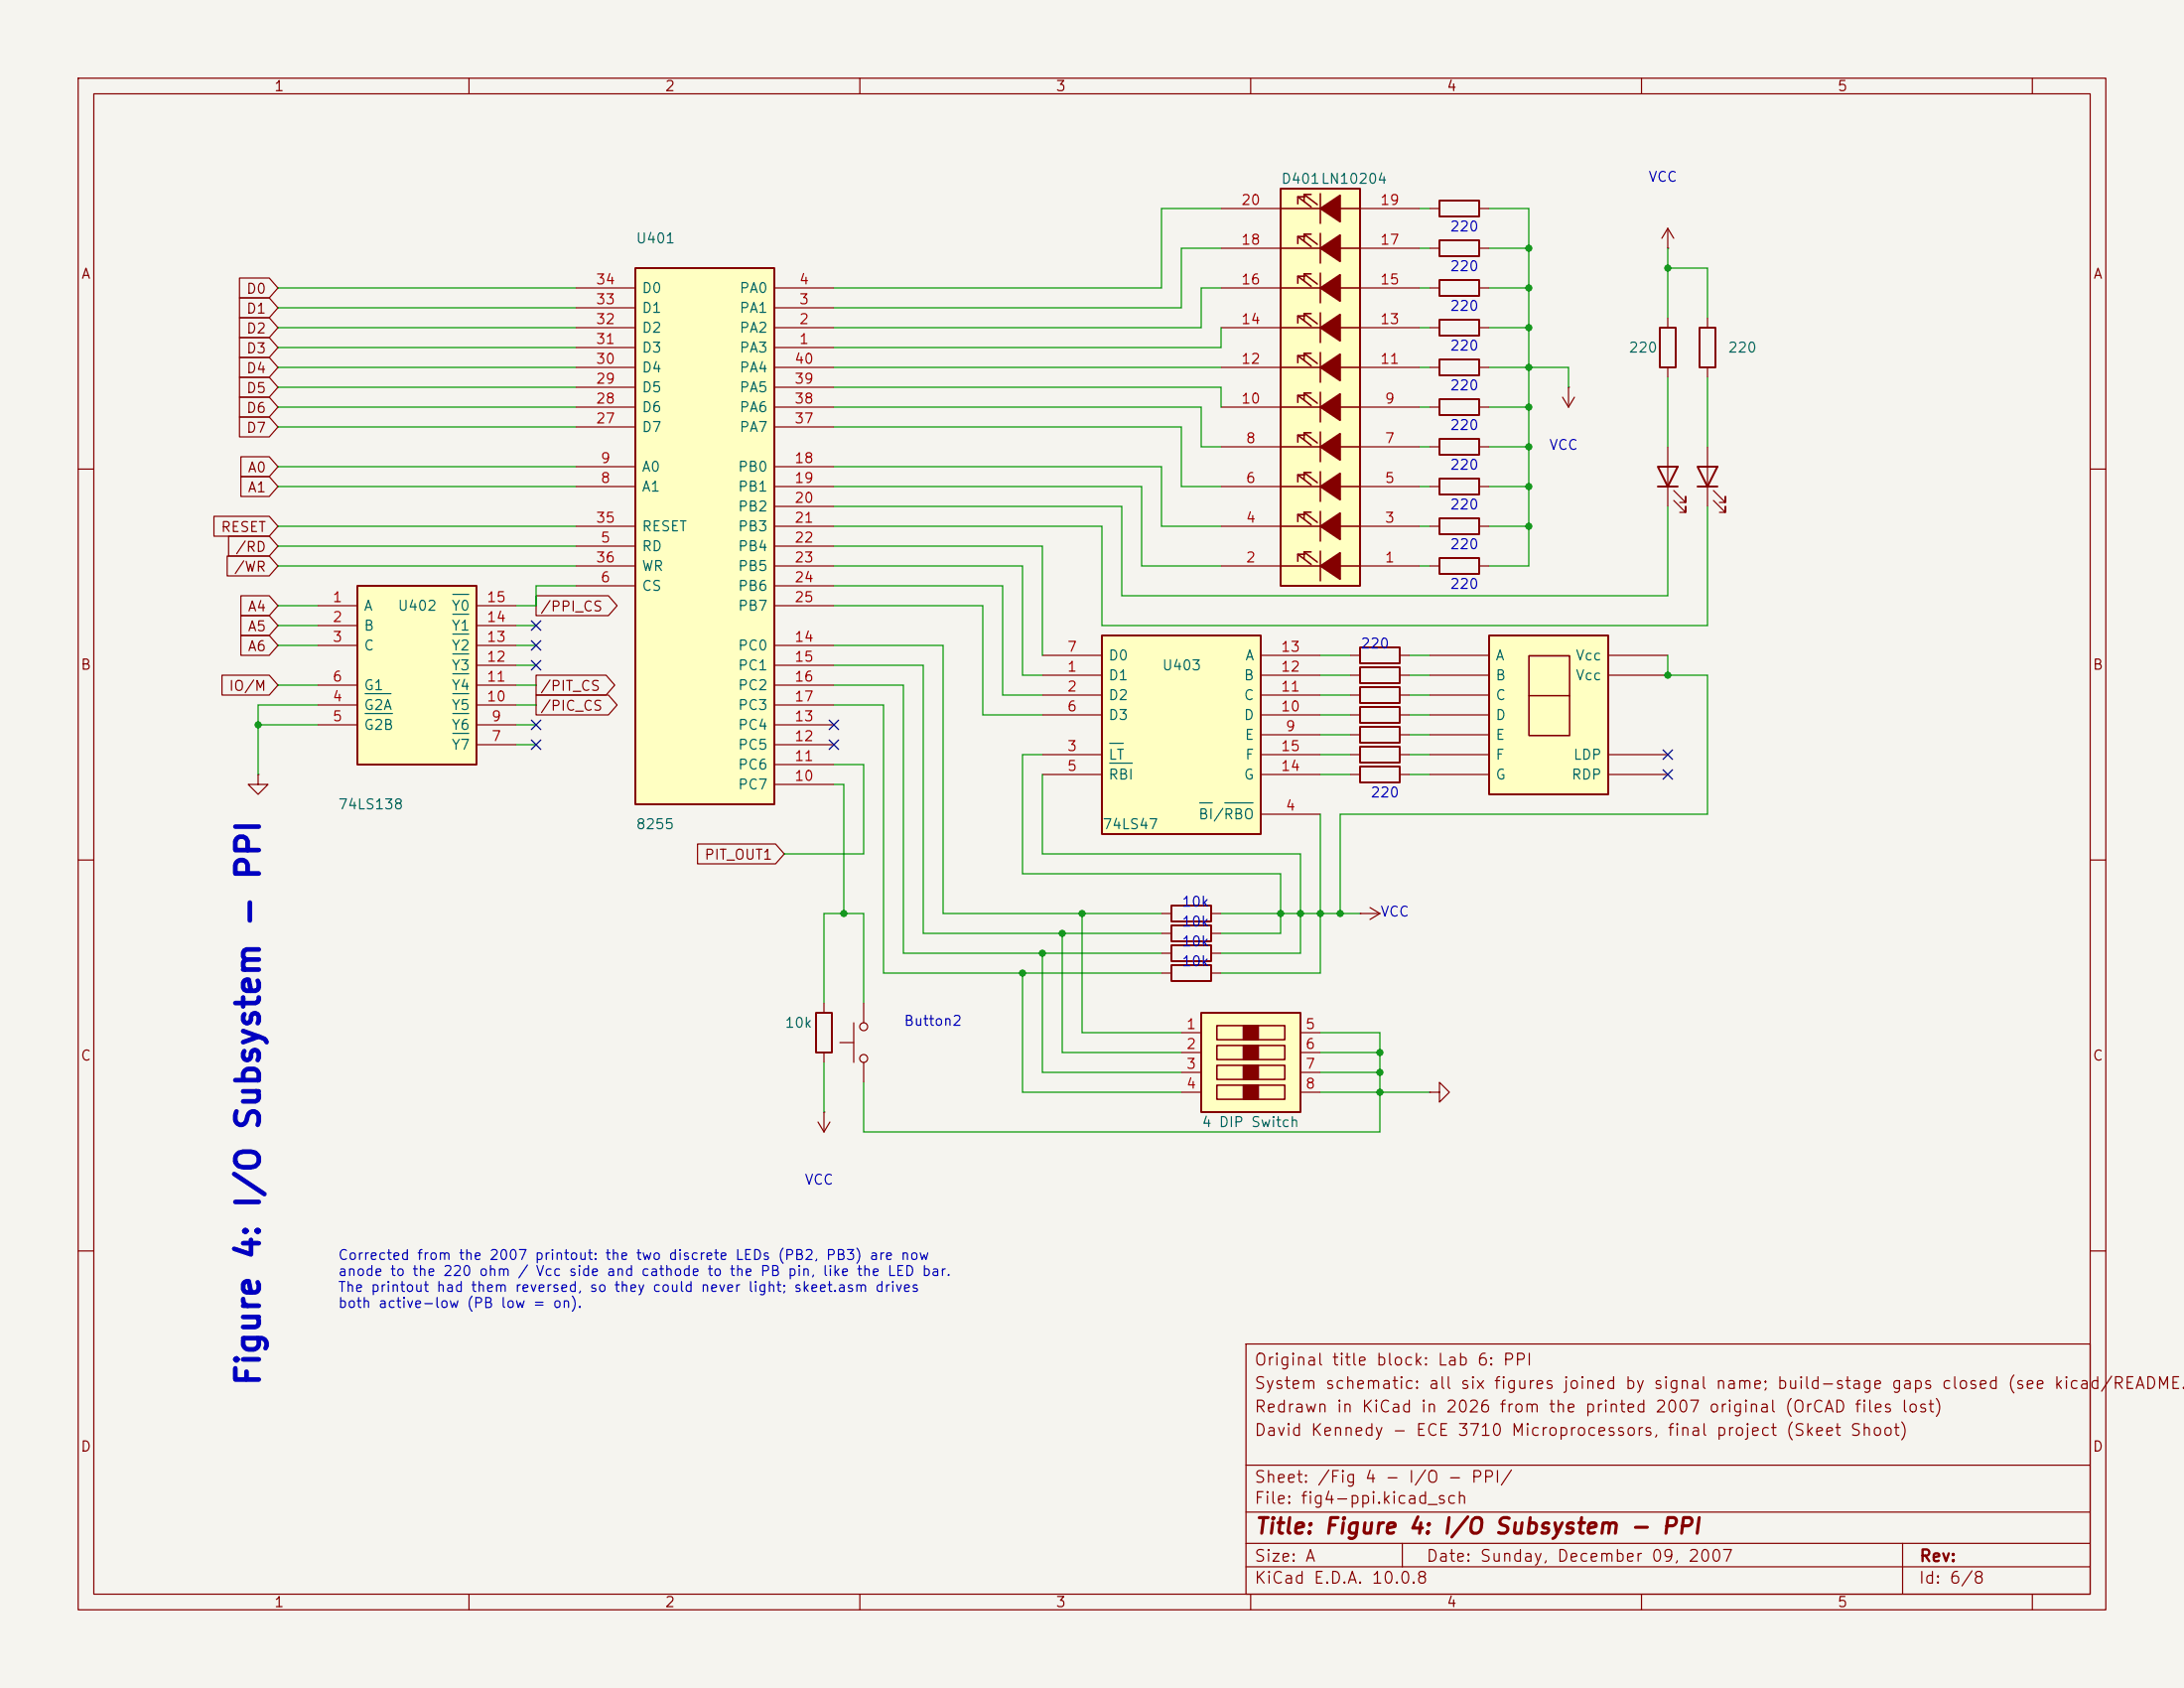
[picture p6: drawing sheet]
<svg xmlns="http://www.w3.org/2000/svg" width="279mm" height="216mm" viewBox="0 0 279 216" stroke-linecap="round" stroke-linejoin="round" font-family="sans-serif">
<path d="M0 0h279.4v215.9h-279.4z" fill="#f5f4ef" stroke="#f5f4ef" stroke-width=".13"/>
<g fill="none" stroke="#840000" stroke-width=".15">
<path d="M10 10h259.4v195.9h-259.4zM12 12h255.4v191.9h-255.4zM60 10v2M110 10v2M160 10v2M210 10v2M260 10v2M10 60h2M267.4 60h2M10 110h2M267.4 110h2M10 160h2"/>
<path d="M159.4 171.9h108v32h-108zM267.4 160h2M159.4 197.4h108M159.4 193.4h108M159.4 187.4h108M179.4 197.4v3M243.4 197.4v6.5M60 203.9v2M110 203.9v2M159.4 200.4h108M160 203.9v2M210 203.9v2"/>
<path d="M260 203.9v2"/>
</g>
<path d="M141 81.3h20.3v25.4h-20.3z" fill="#ffffc2"/>
<path d="M212.1 59.7h2.5l-1.2 2.5zM184.1 66.3h5.1v2h-5.1zM184.1 61.2h5.1v2h-5.1zM184.1 71.4h5.1v2h-5.1zM212.1 62.2h2.5M141 81.3h20.3v25.4h-20.3zM174 82.8h5.1v2h-5.1zM174 85.3h5.1v2.1h-5.1zM174 87.9h5.1v2h-5.1zM174 90.4h5.1v2.1h-5.1z" fill="none" stroke="#840000" stroke-width=".25"/>
<g fill="none" stroke="#840000" stroke-width=".15">
<path d="M213.4 31.8h.1M213.4 29.2l-.8 1.3M213.4 29.2l.7 1.3M213.4 29.2v2.6M213.4 57.2v7.6M182.9 67.3h1.2M182.9 62.2h1.2M182.9 72.4h1.2M189.2 67.3h1.3M189.2 62.2h1.3M189.2 72.4h1.3M214.1 64l1.5 1.5v-.7v.7h-.7"/>
<path d="M214.1 62.7l1.5 1.6v-.8v.8h-.7M133.3 86.4h7.7M133.3 88.9h7.7M133.3 96.5h7.7M133.3 99.1h7.7M133.3 91.4h7.7M133.3 83.8h7.7M161.3 86.4h7.6M161.3 88.9h7.6M161.3 96.5h7.6M161.3 99.1h7.6M161.3 91.4h7.6"/>
<path d="M161.3 83.8h7.6M161.3 94h7.6M172.7 86.4h1.3M172.7 88.9h1.3M172.7 91.4h1.3M172.7 83.8h1.3M179.1 86.4h1.2M179.1 88.9h1.2M179.1 91.4h1.2M179.1 83.8h1.2M161.3 104.1h7.6"/>
</g>
<path d="M142 95.1h1.7M142 97.6h2.8M153.5 102.7h1.6M156.7 102.7h3.6" fill="none" stroke="#006464" stroke-width=".15"/>
<path d="M190.5 81.3h15.2v20.3h-15.2z" fill="#ffffc2"/>
<path d="M217.4 41.9h2.1v5.1h-2.1zM174 95.5h5.1v2h-5.1zM174 93h5.1v2h-5.1zM190.5 81.3h15.2v20.3h-15.2z" fill="none" stroke="#840000" stroke-width=".25"/>
<path d="M195.6 89h5.2M195.6 83.9h5.2v10.2h-5.2z" fill="none" stroke="#840000" stroke-width=".2"/>
<g fill="none" stroke="#840000" stroke-width=".15">
<path d="M218.4 40.6v1.3M218.4 47v1.3M172.7 94h1.3M172.7 96.5h1.3M179.1 94h1.2M179.1 96.5h1.2M182.9 83.8h7.6M182.9 86.4h7.6M182.9 88.9h7.6M182.9 91.4h7.6M182.9 94h7.6M182.9 96.5h7.6"/>
<path d="M182.9 99.1h7.6M205.7 83.8h7.7M205.7 86.4h7.7M205.7 96.5h7.7M205.7 99.1h7.7M107.4 133.4h1.8M109.2 130.8v5.1M110.5 128.3v2.5M110.5 135.9v2.5"/>
<circle cx="110.5" cy="131.3" r=".51"/>
<circle cx="110.5" cy="135.4" r=".51"/>
</g>
<path d="M45.7 74.9h15.3v22.9h-15.3z" fill="#ffffc2"/>
<path d="M45.7 74.9h15.3v22.9h-15.3z" fill="none" stroke="#840000" stroke-width=".25"/>
<g fill="none" stroke="#840000" stroke-width=".15">
<path d="M40.6 77.5h5.1M61 77.5h5M40.6 80h5.1M40.6 82.6h5.1M40.6 90.2h5.1M40.6 92.7h5.1M40.6 87.6h5.1M61 80h5M61 82.6h5M61 90.2h5M61 92.7h5M61 87.6h5"/>
<path d="M61 95.3h5M61 85.1h5"/>
</g>
<path d="M57.9 78.6h2.1M57.9 76h2.1M46.7 88.7h3.3M46.7 91.3h3.5M57.9 88.7h2.1M57.9 91.3h2.1M57.9 93.8h2.1M57.9 86.2h2.1M57.9 83.6h2.1M57.9 81.1h2.1" fill="none" stroke="#006464" stroke-width=".15"/>
<path d="M81.3 34.3h17.8v68.6h-17.8z" fill="#ffffc2"/>
<path d="M81.3 34.3h17.8v68.6h-17.8zM174 98h5.1v2.1h-5.1z" fill="none" stroke="#840000" stroke-width=".25"/>
<g fill="none" stroke="#840000" stroke-width=".15">
<path d="M73.7 39.4h7.6M73.7 36.8h7.6M99.1 39.4h7.6M99.1 36.8h7.6M73.7 44.5h7.6M73.7 41.9h7.6M73.7 59.7h7.6M73.7 54.6h7.6M73.7 52.1h7.6M73.7 49.5h7.6M73.7 47h7.6M99.1 44.5h7.6"/>
<path d="M99.1 41.9h7.6M99.1 59.7h7.6M99.1 54.6h7.6M99.1 52.1h7.6M99.1 49.5h7.6M99.1 47h7.6M73.7 69.9h7.6M73.7 74.9h7.6M73.7 62.2h7.6M73.7 67.3h7.6M73.7 72.4h7.6M99.1 69.9h7.6"/>
<path d="M99.1 74.9h7.6M99.1 62.2h7.6M99.1 64.8h7.6M99.1 67.3h7.6M99.1 72.4h7.6M99.1 77.5h7.6M33 99.1v1.2h1.3l-1.3 1.3-1.3-1.3h1.3M33 99.1h.1M99.1 97.8h7.6M99.1 95.3h7.6M99.1 92.7h7.6M99.1 82.6h7.6"/>
<path d="M99.1 85.1h7.6M99.1 87.6h7.6M99.1 90.2h7.6M172.7 99.1h1.3M179.1 99.1h1.2M99.1 100.3h7.6M182.9 139.7h1.2v-1.3l1.3 1.3-1.3 1.3v-1.3M182.9 139.7h.1"/>
</g>
<path d="M153.7 129.5h12.7v12.7h-12.7z" fill="#ffffc2"/>
<g fill="none" stroke="#840000" stroke-width=".25">
<path d="M184.1 30.7h5.1v2.1h-5.1zM184.1 25.7h5.1v2h-5.1zM184.1 35.8h5.1v2h-5.1zM184.1 56.1h5.1v2.1h-5.1zM184.1 46h5.1v2h-5.1zM184.1 51.1h5.1v2h-5.1zM184.1 40.9h5.1v2h-5.1zM212.3 41.9h2.1v5.1h-2.1zM217.2 59.7h2.5l-1.3 2.5zM217.2 62.2h2.5M149.9 115.8h5v2.1h-5zM149.9 118.4h5v2h-5z"/>
<path d="M104.4 129.5h2v5.1h-2zM149.9 120.9h5v2h-5zM149.9 123.4h5v2.1h-5zM153.7 129.5h12.7v12.7h-12.7z"/>
</g>
<path d="M155.7 131.2h8.7v1.8h-8.7zM155.7 133.7h8.7v1.8h-8.7zM155.7 136.3h8.7v1.8h-8.7zM155.7 138.8h8.7v1.8h-8.7z" fill="none" stroke="#840000" stroke-width=".2"/>
<g fill="#840000" stroke="#840000" stroke-width=".2">
<path d="M159.1 131.2h1.9v1.8h-1.9z"/>
<path d="M159.1 133.7h1.9v1.8h-1.9z"/>
<path d="M159.1 136.3h1.9v1.8h-1.9z"/>
<path d="M159.1 138.8h1.9v1.8h-1.9z"/>
</g>
<g fill="none" stroke="#840000" stroke-width=".15">
<path d="M182.9 31.8h1.2M182.9 26.7h1.2M182.9 36.8h1.2M189.2 31.8h1.3M189.2 26.7h1.3M189.2 36.8h1.3M182.9 57.2h1.2M182.9 47h1.2M182.9 52.1h1.2M182.9 41.9h1.2M189.2 57.2h1.3M189.2 47h1.3"/>
<path d="M189.2 52.1h1.3M189.2 41.9h1.3M199.9 50.8l.8 1.3M200.7 49.5h.1M200.7 49.5v2.6M201.4 50.8l-.7 1.3M213.4 40.6v1.3M213.4 47v1.3M218.4 57.2v7.6M219.2 64l1.5 1.5v-.7v.7h-.7M219.2 62.7l1.5 1.6v-.8v.8h-.7M148.6 116.8h1.3"/>
<path d="M148.6 119.4h1.3M154.9 116.8h1.3M154.9 119.4h1.3M174 116.8h.1M174 116.8h2.5M175.3 116.1l1.2 .7M176.5 116.8l-1.2 .8M105.4 128.3v1.2M105.4 134.6v1.3M148.6 121.9h1.3M148.6 124.5h1.3M151.1 132.1h2.6"/>
<path d="M151.1 134.6h2.6M151.1 137.2h2.6M151.1 139.7h2.6M154.9 121.9h1.3M154.9 124.5h1.3M166.4 132.1h2.5M166.4 134.6h2.5M166.4 137.2h2.5M166.4 139.7h2.5M104.6 143.5l.8 1.3M105.4 142.2h.1M105.4 142.2v2.6"/>
<path d="M106.2 143.5l-.8 1.3"/>
</g>
<path d="M163.8 24.1h10.2v50.8h-10.2z" fill="#ffffc2"/>
<path d="M163.8 24.1h10.2v50.8h-10.2z" fill="none" stroke="#840000" stroke-width=".25"/>
<g fill="none" stroke="#840000" stroke-width=".2">
<path d="M163.8 26.7h5.1M163.8 31.8h5.1M163.8 36.8h5.1M166 25.2l1.7 1.3M166 30.2l1.7 1.3M166 35.3l1.7 1.3M166.8 24.9l1.7 1.3M166.8 29.9l1.7 1.4M166.8 35l1.7 1.3M166.9 25.2h-.9v.9M166.9 30.2h-.9v1M166.9 35.3h-.9v.9"/>
<path d="M167.7 24.9h-.9v.9M167.7 29.9h-.9v1M167.7 35h-.9v.9M168.9 24.8v3.8M168.9 29.9v3.8M168.9 34.9v3.8M171.4 26.7h2.6M171.4 31.8h2.6M171.4 36.8h2.6M163.8 41.9h5.1M163.8 47h5.1M163.8 52.1h5.1"/>
<path d="M163.8 57.2h5.1M166 40.4l1.7 1.3M166 45.5l1.7 1.3M166 50.6l1.7 1.3M166 55.7l1.7 1.3M166.8 40.1l1.7 1.3M166.8 45.2l1.7 1.3M166.8 50.3l1.7 1.3M166.8 55.4l1.7 1.2M166.9 40.4h-.9v.9M166.9 45.5h-.9v.9M166.9 50.6h-.9v.9"/>
<path d="M166.9 55.7h-.9v.9M167.7 40.1h-.9v.9M167.7 45.2h-.9v.9M167.7 50.3h-.9v.9M167.7 55.4h-.9v.8M168.9 40v3.8M168.9 45.1v3.8M168.9 50.2v3.8M168.9 55.3v3.8M171.4 41.9h2.6M171.4 47h2.6M171.4 52.1h2.6"/>
<path d="M171.4 57.2h2.6M163.8 62.2h5.1M163.8 67.3h5.1M163.8 72.4h5.1M166 60.7l1.7 1.3M166 65.8l1.7 1.3M166 70.9l1.7 1.3M166.8 60.4l1.7 1.3M166.8 65.5l1.7 1.3M166.8 70.6l1.7 1.3M166.9 60.7h-.9v.9M166.9 65.8h-.9v.9"/>
<path d="M166.9 70.9h-.9v.9M167.7 60.4h-.9v.9M167.7 65.5h-.9v.9M167.7 70.6h-.9v.9M168.9 60.3v3.8M168.9 65.4v3.8M168.9 70.5v3.8M171.4 62.2h2.6M171.4 67.3h2.6M171.4 72.4h2.6"/>
</g>
<g fill="#840000" stroke="#840000" stroke-width=".2">
<path d="M168.9 26.7l2.5-1.7v3.4z"/>
<path d="M168.9 31.8l2.5-1.7v3.3z"/>
<path d="M168.9 36.8l2.5-1.7v3.4z"/>
<path d="M168.9 41.9l2.5-1.7v3.4z"/>
<path d="M168.9 47l2.5-1.7v3.4z"/>
<path d="M168.9 52.1l2.5-1.7v3.4z"/>
<path d="M168.9 57.2l2.5-1.8v3.5z"/>
<path d="M168.9 62.2l2.5-1.7v3.4z"/>
<path d="M168.9 67.3l2.5-1.7v3.4z"/>
<path d="M168.9 72.4l2.5-1.7v3.4z"/>
</g>
<g fill="none" stroke="#840000" stroke-width=".15">
<path d="M30.6 38.1h3.8l1.2 1.3-1.2 1.2h-3.8zM30.6 35.6h3.8l1.2 1.2-1.2 1.3h-3.8zM156.2 36.8h7.6M156.2 31.8h7.6M156.2 26.7h7.6M174 36.8h7.6M174 31.8h7.6M174 26.7h7.6M30.6 40.6h3.8l1.2 1.3-1.2 1.3h-3.8zM30.6 43.2h3.8l1.2 1.3-1.2 1.2h-3.8zM30.6 45.7h3.8l1.2 1.3-1.2 1.3h-3.8zM30.6 48.3h3.8l1.2 1.2-1.2 1.3h-3.8z"/>
<path d="M30.6 50.8h3.8l1.2 1.3-1.2 1.2h-3.8zM30.6 53.3h3.8l1.2 1.3-1.2 1.3h-3.8zM30.8 58.4h3.6l1.2 1.3-1.2 1.3h-3.6zM156.2 57.2h7.6M156.2 52.1h7.6M156.2 47h7.6M156.2 41.9h7.6M174 57.2h7.6M174 52.1h7.6M174 47h7.6M174 41.9h7.6M27.4 66h7l1.2 1.3-1.2 1.3h-7z"/>
<path d="M29.1 71.1h5.3l1.2 1.3-1.2 1.3h-5.3zM29.2 68.6h5.2l1.2 1.3-1.2 1.2h-5.2zM30.8 61h3.6l1.2 1.2-1.2 1.3h-3.6zM30.8 78.7h3.6l1.2 1.3-1.2 1.3h-3.6zM30.8 76.2h3.6l1.2 1.3-1.2 1.2h-3.6zM68.6 76.2h9.2l1.1 1.3-1.1 1.2h-9.2zM156.2 72.4h7.6M156.2 67.3h7.6M156.2 62.2h7.6M174 72.4h7.6M174 67.3h7.6M174 62.2h7.6"/>
<path d="M28.4 86.4h6l1.2 1.2-1.2 1.3h-6zM30.8 81.3h3.6l1.2 1.3-1.2 1.2h-3.6zM68.6 86.4h8.9l1.1 1.2-1.1 1.3h-8.9zM68.6 88.9h9.2l1.1 1.3-1.1 1.2h-9.2zM89.2 107.9h10l1.1 1.3-1.1 1.3h-10z"/>
</g>
<g fill="none" stroke="#009600" stroke-width=".15">
<path d="M35.6 36.8h38.1M35.6 39.4h38.1M156.2 26.7h-7.6v10.1h-41.9M156.2 36.8h-2.5v5.1h-47M156.2 31.8h-5.1v7.6h-44.4M181.6 36.8h1.3M181.6 26.7h1.3M181.6 31.8h1.3M190.5 36.8h5.1M190.5 26.7h5.1v45.7h-5.1M190.5 31.8h5.1M213.4 31.8v8.8"/>
<path d="M213.4 34.3h5v6.3M35.6 41.9h38.1M35.6 44.5h38.1M35.6 47h38.1M35.6 49.5h38.1M35.6 52.1h38.1M35.6 54.6h38.1M35.6 59.7h38.1M106.7 47h49.5M106.7 59.7h41.9v7.6h7.6M106.7 54.6h44.4v7.6h5.1M106.7 52.1h47v5.1h2.5"/>
<path d="M106.7 49.5h49.5v2.6M156.2 41.9v2.6h-49.5M181.6 41.9h1.3M181.6 47h1.3M181.6 57.2h1.3M181.6 52.1h1.3M190.5 41.9h5.1M190.5 47h10.2v2.5M190.5 57.2h5.1M190.5 52.1h5.1M213.4 48.3v8.9M218.4 48.3v8.9"/>
<path d="M35.6 77.5h5M35.6 62.2h38.1M35.6 67.3h38.1M35.6 72.4h38.1M35.6 69.9h38.1M73.7 74.9h-5.1v2.6h-2.6M106.7 77.5h19v13.9h7.6M106.7 62.2h39.3v10.2h10.2M106.7 72.4h24.1v14h2.5M106.7 64.8h36.8v11.4h69.9v-11.4M106.7 69.9h26.6v13.9M106.7 74.9h21.6v14h5"/>
<path d="M181.6 62.2h1.3M181.6 67.3h1.3M181.6 72.4h1.3M190.5 62.2h5.1M190.5 67.3h5.1M218.4 64.8v15.2h-77.4v-12.7h-34.3M33 92.7h7.6M35.6 80h5M35.6 82.6h5M35.6 87.6h5M40.6 90.2h-7.6v8.9M66 80h2.6"/>
<path d="M66 82.6h2.6M66 87.6h2.6M66 90.2h2.6M66 92.7h2.6M66 85.1h2.6M66 95.3h2.6M106.7 82.6h13.9v34.2h28M106.7 87.6h8.9v34.3h33M106.7 90.2h6.3v34.3h35.6M106.7 85.1h11.4v34.3h30.5M106.7 97.8h3.8v11.4h-10.2M133.3 99.1v10.1h33.1v12.7h-10.2"/>
<path d="M133.3 96.5h-2.5v15.3h33v7.6h-7.6M168.9 86.4h3.8M168.9 88.9h3.8M168.9 91.4h3.8M168.9 96.5h3.8M168.9 83.8h3.8M168.9 94h3.8M168.9 99.1h3.8M180.3 86.4h2.6M180.3 88.9h2.6M180.3 91.4h2.6M180.3 96.5h2.6"/>
<path d="M180.3 83.8h2.6M180.3 94h2.6M180.3 99.1h2.6M213.4 83.8v2.6h5v17.7h-47v12.7M106.7 100.3h1.2v16.5M135.9 119.4v15.2h15.2M138.4 116.8v15.3h12.7M156.2 116.8h17.8M168.9 104.1v20.4h-12.7M105.4 128.3v-11.5h5.1v11.5M105.4 135.9v6.3M130.8 124.5v15.2h20.3"/>
<path d="M133.3 121.9v15.3h17.8M168.9 132.1h7.6v12.7h-66v-6.4M168.9 134.6h7.6M168.9 137.2h7.6M168.9 139.7h14"/>
</g>
<g fill="none" stroke="#000084" stroke-width=".15">
<path d="M68 79.4l1.2 1.2M69.2 79.4l-1.2 1.2M68 92.1l1.2 1.2M68 84.5l1.2 1.2M68 94.6l1.2 1.3M68 81.9l1.2 1.3M69.2 92.1l-1.2 1.2M69.2 84.5l-1.2 1.2M69.2 94.6l-1.2 1.3M69.2 81.9l-1.2 1.3M106.1 92.1l1.2 1.2M106.1 94.6l1.2 1.3"/>
<path d="M107.3 92.1l-1.2 1.2M107.3 94.6l-1.2 1.3M212.8 95.9l1.2 1.2M212.8 98.5l1.2 1.2M214 95.9l-1.2 1.2M214 98.5l-1.2 1.2"/>
</g>
<g fill="#009600">
<circle cx="33" cy="92.7" r=".46"/>
<circle cx="195.6" cy="57.2" r=".46"/>
<circle cx="195.6" cy="62.2" r=".46"/>
<circle cx="195.6" cy="67.3" r=".46"/>
<circle cx="195.6" cy="47" r=".46"/>
<circle cx="195.6" cy="52.1" r=".46"/>
<circle cx="195.6" cy="36.8" r=".46"/>
<circle cx="195.6" cy="41.9" r=".46"/>
<circle cx="195.6" cy="31.8" r=".46"/>
<circle cx="213.4" cy="34.3" r=".46"/>
<circle cx="213.4" cy="86.4" r=".46"/>
<circle cx="138.4" cy="116.8" r=".46"/>
<circle cx="166.4" cy="116.8" r=".46"/>
<circle cx="163.8" cy="116.8" r=".46"/>
<circle cx="168.9" cy="116.8" r=".46"/>
<circle cx="171.4" cy="116.8" r=".46"/>
<circle cx="176.5" cy="134.6" r=".46"/>
<circle cx="176.5" cy="137.2" r=".46"/>
<circle cx="176.5" cy="139.7" r=".46"/>
<circle cx="135.9" cy="119.4" r=".46"/>
<circle cx="133.3" cy="121.9" r=".46"/>
<circle cx="107.9" cy="116.8" r=".46"/>
<circle cx="130.8" cy="124.5" r=".46"/>
</g>
<text font-size="3" fill="#0000c2" x="34" y="177.5" transform="rotate(-90 34 177.5)">Figure 4: I/O Subsystem - PPI</text>
<text font-size="2" fill="#840000" x="160.4" y="196.7">Title: Figure 4: I/O Subsystem - PPI</text>
<g font-size="1.5" fill="#840000">
<text x="160.4" y="178">System schematic: all six figures joined by signal name; build-stage gaps closed (see kicad/README.t</text>
<text x="160.4" y="175">Original title block: Lab 6: PPI</text>
<text x="160.4" y="184">David Kennedy - ECE 3710 Microprocessors, final project (Skeet Shoot)</text>
<text x="160.4" y="181">Redrawn in KiCad in 2026 from the printed 2007 original (OrCAD files lost)</text>
<text x="160.4" y="190">Sheet: /Fig 4 - I/O - PPI/</text>
<text x="160.4" y="192.7">File: fig4-ppi.kicad_sch</text>
<text x="160.4" y="202.9">KiCad E.D.A. 10.0.8</text>
<text x="160.4" y="200.1">Size: A</text>
<text x="182.4" y="200.1">Date: Sunday, December 09, 2007</text>
<text x="245.4" y="202.9">Id: 6/8</text>
<text x="245.4" y="200.1">Rev:</text>
</g>
<g font-size="1.3" fill="#840000">
<text x="35" y="12">1</text>
<text x="85" y="12">2</text>
<text x="135" y="12">3</text>
<text x="185" y="12">4</text>
<text x="235" y="12">5</text>
<text x="10.3" y="36">A</text>
<text x="267.7" y="36">A</text>
<text x="31.4" y="40.4">D1</text>
<text x="31.4" y="37.9">D0</text>
<text x="31.4" y="43">D2</text>
<text x="31.4" y="45.5">D3</text>
<text x="31.4" y="48">D4</text>
<text x="31.4" y="50.6">D5</text>
<text x="31.4" y="53.1">D6</text>
<text x="31.4" y="55.7">D7</text>
<text x="31.6" y="60.7">A0</text>
<text x="31.6" y="63.3">A1</text>
<text x="28.2" y="68.4">RESET</text>
<text x="30" y="70.9">/RD</text>
<text x="29.9" y="73.4">/WR</text>
<text x="31.6" y="81.1">A5</text>
<text x="31.6" y="78.5">A4</text>
<text x="31.6" y="83.6">A6</text>
<text x="69" y="78.5">/PPI_CS</text>
<text x="10.2" y="86">B</text>
<text x="29.2" y="88.7">IO/M</text>
<text x="69" y="88.7">/PIT_CS</text>
<text x="267.6" y="86">B</text>
<text x="69" y="91.2">/PIC_CS</text>
<text x="90" y="110.3">PIT_OUT1</text>
<text x="10.2" y="136">C</text>
<text x="267.6" y="136">C</text>
<text x="10.2" y="186">D</text>
<text x="267.6" y="186">D</text>
<text x="35" y="205.9">1</text>
<text x="85" y="205.9">2</text>
<text x="135" y="205.9">3</text>
<text x="185" y="205.9">4</text>
<text x="235" y="205.9">5</text>
</g>
<g font-size="1.3" fill="#006464">
<text x="163.8" y="23.8">D401LN10204</text>
<text x="81.3" y="31.4">U401</text>
<text x="82" y="40.3">D1</text>
<text x="82" y="37.8">D0</text>
<text x="94.5" y="40.3">PA1</text>
<text x="94.5" y="37.8">PA0</text>
<text x="82" y="48">D4</text>
<text x="82" y="45.4">D3</text>
<text x="82" y="42.9">D2</text>
<text x="94.5" y="45.4">PA3</text>
<text x="94.5" y="42.9">PA2</text>
<text x="94.5" y="48">PA4</text>
<text x="208.3" y="45.4">220</text>
<text x="221" y="45.4">220</text>
<text x="82" y="53">D6</text>
<text x="82" y="50.5">D5</text>
<text x="94.5" y="53">PA6</text>
<text x="94.5" y="50.5">PA5</text>
<text x="82" y="55.6">D7</text>
<text x="94.5" y="55.6">PA7</text>
<text x="82" y="63.2">A1</text>
<text x="82" y="60.7">A0</text>
<text x="94.3" y="60.7">PB0</text>
<text x="94.3" y="63.2">PB1</text>
<text x="94.3" y="65.7">PB2</text>
<text x="82" y="70.8">RD</text>
<text x="82" y="68.3">RESET</text>
<text x="94.3" y="68.3">PB3</text>
<text x="94.3" y="70.8">PB4</text>
<text x="82" y="75.9">CS</text>
<text x="82" y="73.4">WR</text>
<text x="94.3" y="73.4">PB5</text>
<text x="94.3" y="75.9">PB6</text>
<text x="46.5" y="78.4">A</text>
<text x="46.5" y="81">B</text>
<text x="46.5" y="83.5">C</text>
<text x="50.8" y="78.4">U402</text>
<text x="57.7" y="83.5">Y2</text>
<text x="57.7" y="81">Y1</text>
<text x="57.7" y="78.4">Y0</text>
<text x="94.3" y="83.5">PC0</text>
<text x="94.3" y="78.4">PB7</text>
<text x="46.5" y="88.6">G1</text>
<text x="57.7" y="88.6">Y4</text>
<text x="57.7" y="86.1">Y3</text>
<text x="94.3" y="86.1">PC1</text>
<text x="94.3" y="88.6">PC2</text>
<text x="141.7" y="87.3">D1</text>
<text x="141.7" y="89.9">D2</text>
<text x="141.7" y="84.8">D0</text>
<text x="148.6" y="86.1">U403</text>
<text x="159" y="89.9">C</text>
<text x="159" y="87.3">B</text>
<text x="159.2" y="84.8">A</text>
<text x="191.2" y="84.8">A</text>
<text x="191.2" y="87.3">B</text>
<text x="191.2" y="89.9">C</text>
<text x="201.5" y="84.8">Vcc</text>
<text x="201.5" y="87.3">Vcc</text>
<text x="46.5" y="91.1">G2A</text>
<text x="46.5" y="93.7">G2B</text>
<text x="57.7" y="93.7">Y6</text>
<text x="57.7" y="91.1">Y5</text>
<text x="94.3" y="93.7">PC4</text>
<text x="94.3" y="91.1">PC3</text>
<text x="141.7" y="92.4">D3</text>
<text x="159" y="92.4">D</text>
<text x="159.2" y="94.9">E</text>
<text x="191.2" y="92.4">D</text>
<text x="191.2" y="94.9">E</text>
<text x="57.7" y="96.2">Y7</text>
<text x="94.3" y="101.3">PC7</text>
<text x="94.3" y="98.8">PC6</text>
<text x="94.3" y="96.2">PC5</text>
<text x="141.7" y="97.5">LT</text>
<text x="141.7" y="100">RBI</text>
<text x="159" y="100">G</text>
<text x="159.2" y="97.5">F</text>
<text x="191.2" y="97.5">F</text>
<text x="191.2" y="100">G</text>
<text x="200.9" y="100">RDP</text>
<text x="201.2" y="97.5">LDP</text>
<text x="43.2" y="103.8">74LS138</text>
<text x="81.3" y="106.4">8255</text>
<text x="141" y="106.4">74LS47</text>
<text x="153.2" y="105.1">BI/RBO</text>
<text x="100.3" y="131.8">10k</text>
<text x="153.7" y="144.5">4 DIP Switch</text>
</g>
<g font-size="1.3" fill="#0000c2">
<text x="210.8" y="23.6">VCC</text>
<text x="185.4" y="29.9">220</text>
<text x="185.4" y="35">220</text>
<text x="185.4" y="40.1">220</text>
<text x="185.4" y="45.2">220</text>
<text x="185.4" y="50.2">220</text>
<text x="185.4" y="55.3">220</text>
<text x="198.1" y="57.9">VCC</text>
<text x="185.4" y="60.4">220</text>
<text x="185.4" y="65.5">220</text>
<text x="185.4" y="70.6">220</text>
<text x="185.4" y="75.6">220</text>
<text x="174" y="83.3">220</text>
<text x="175.2" y="102.3">220</text>
<text x="151.1" y="116.3">10k</text>
<text x="151.1" y="118.8">10k</text>
<text x="176.5" y="117.6">VCC</text>
<text x="151.1" y="121.4">10k</text>
<text x="151.1" y="123.9">10k</text>
<text x="115.5" y="131.5">Button2</text>
<text x="102.8" y="151.8">VCC</text>
<text x="43.2" y="161.5">Corrected from the 2007 printout: the two discrete LEDs (PB2, PB3) are now</text>
<text x="43.2" y="163.5">anode to the 220 ohm / Vcc side and cathode to the PB pin, like the LED bar.</text>
<text x="43.2" y="165.6">The printout had them reversed, so they could never light; skeet.asm drives</text>
<text x="43.2" y="167.6">both active-low (PB low = on).</text>
</g>
<g font-size="1.3" fill="#a90000">
<text x="158.7" y="26.5">20</text>
<text x="176.5" y="26.5">19</text>
<text x="158.7" y="31.6">18</text>
<text x="176.5" y="31.6">17</text>
<text x="76.1" y="41.8">32</text>
<text x="76.1" y="39.2">33</text>
<text x="76.1" y="36.7">34</text>
<text x="102.1" y="41.8">2</text>
<text x="102.1" y="39.2">3</text>
<text x="102.1" y="36.7">4</text>
<text x="158.7" y="41.8">14</text>
<text x="158.7" y="36.7">16</text>
<text x="176.5" y="41.8">13</text>
<text x="176.5" y="36.7">15</text>
<text x="76.1" y="46.9">30</text>
<text x="76.1" y="44.3">31</text>
<text x="101.5" y="46.9">40</text>
<text x="102.1" y="44.3">1</text>
<text x="158.7" y="46.9">12</text>
<text x="176.5" y="46.9">11</text>
<text x="76.1" y="51.9">28</text>
<text x="76.1" y="49.4">29</text>
<text x="101.5" y="51.9">38</text>
<text x="101.5" y="49.4">39</text>
<text x="158.7" y="51.9">10</text>
<text x="177.1" y="51.9">9</text>
<text x="76.1" y="54.5">27</text>
<text x="76.7" y="59.6">9</text>
<text x="101.5" y="59.6">18</text>
<text x="101.5" y="54.5">37</text>
<text x="159.3" y="57">8</text>
<text x="177.1" y="57">7</text>
<text x="76.7" y="62.1">8</text>
<text x="101.5" y="62.1">19</text>
<text x="101.5" y="64.6">20</text>
<text x="159.3" y="62.1">6</text>
<text x="177.1" y="62.1">5</text>
<text x="76.1" y="67.2">35</text>
<text x="76.7" y="69.7">5</text>
<text x="101.5" y="67.2">21</text>
<text x="101.5" y="69.7">22</text>
<text x="159.3" y="67.2">4</text>
<text x="177.1" y="67.2">3</text>
<text x="42.4" y="77.3">1</text>
<text x="62.2" y="77.3">15</text>
<text x="76.1" y="72.3">36</text>
<text x="76.7" y="74.8">6</text>
<text x="101.5" y="72.3">23</text>
<text x="101.5" y="74.8">24</text>
<text x="101.5" y="77.3">25</text>
<text x="159.3" y="72.3">2</text>
<text x="177.1" y="72.3">1</text>
<text x="42.4" y="79.9">2</text>
<text x="42.4" y="82.4">3</text>
<text x="62.2" y="82.4">13</text>
<text x="62.2" y="79.9">14</text>
<text x="101.5" y="82.4">14</text>
<text x="136.4" y="83.7">7</text>
<text x="163.8" y="83.7">13</text>
<text x="42.4" y="87.5">6</text>
<text x="62.2" y="87.5">11</text>
<text x="62.2" y="85">12</text>
<text x="101.5" y="85">15</text>
<text x="101.5" y="87.5">16</text>
<text x="136.4" y="86.2">1</text>
<text x="136.4" y="88.8">2</text>
<text x="163.8" y="88.8">11</text>
<text x="163.8" y="86.2">12</text>
<text x="42.4" y="90">4</text>
<text x="42.4" y="92.6">5</text>
<text x="62.2" y="90">10</text>
<text x="62.8" y="95.1">7</text>
<text x="62.8" y="92.6">9</text>
<text x="101.5" y="95.1">12</text>
<text x="101.5" y="92.6">13</text>
<text x="101.5" y="90">17</text>
<text x="136.4" y="91.3">6</text>
<text x="163.8" y="91.3">10</text>
<text x="164.4" y="93.8">9</text>
<text x="101.5" y="100.2">10</text>
<text x="101.5" y="97.7">11</text>
<text x="136.4" y="96.4">3</text>
<text x="136.4" y="98.9">5</text>
<text x="163.8" y="98.9">14</text>
<text x="163.8" y="96.4">15</text>
<text x="164.4" y="104">4</text>
<text x="151.7" y="131.9">1</text>
<text x="166.9" y="131.9">5</text>
<text x="151.7" y="134.5">2</text>
<text x="151.7" y="137">3</text>
<text x="166.9" y="134.5">6</text>
<text x="166.9" y="137">7</text>
<text x="151.7" y="139.6">4</text>
<text x="166.9" y="139.6">8</text>
</g>
</svg>
